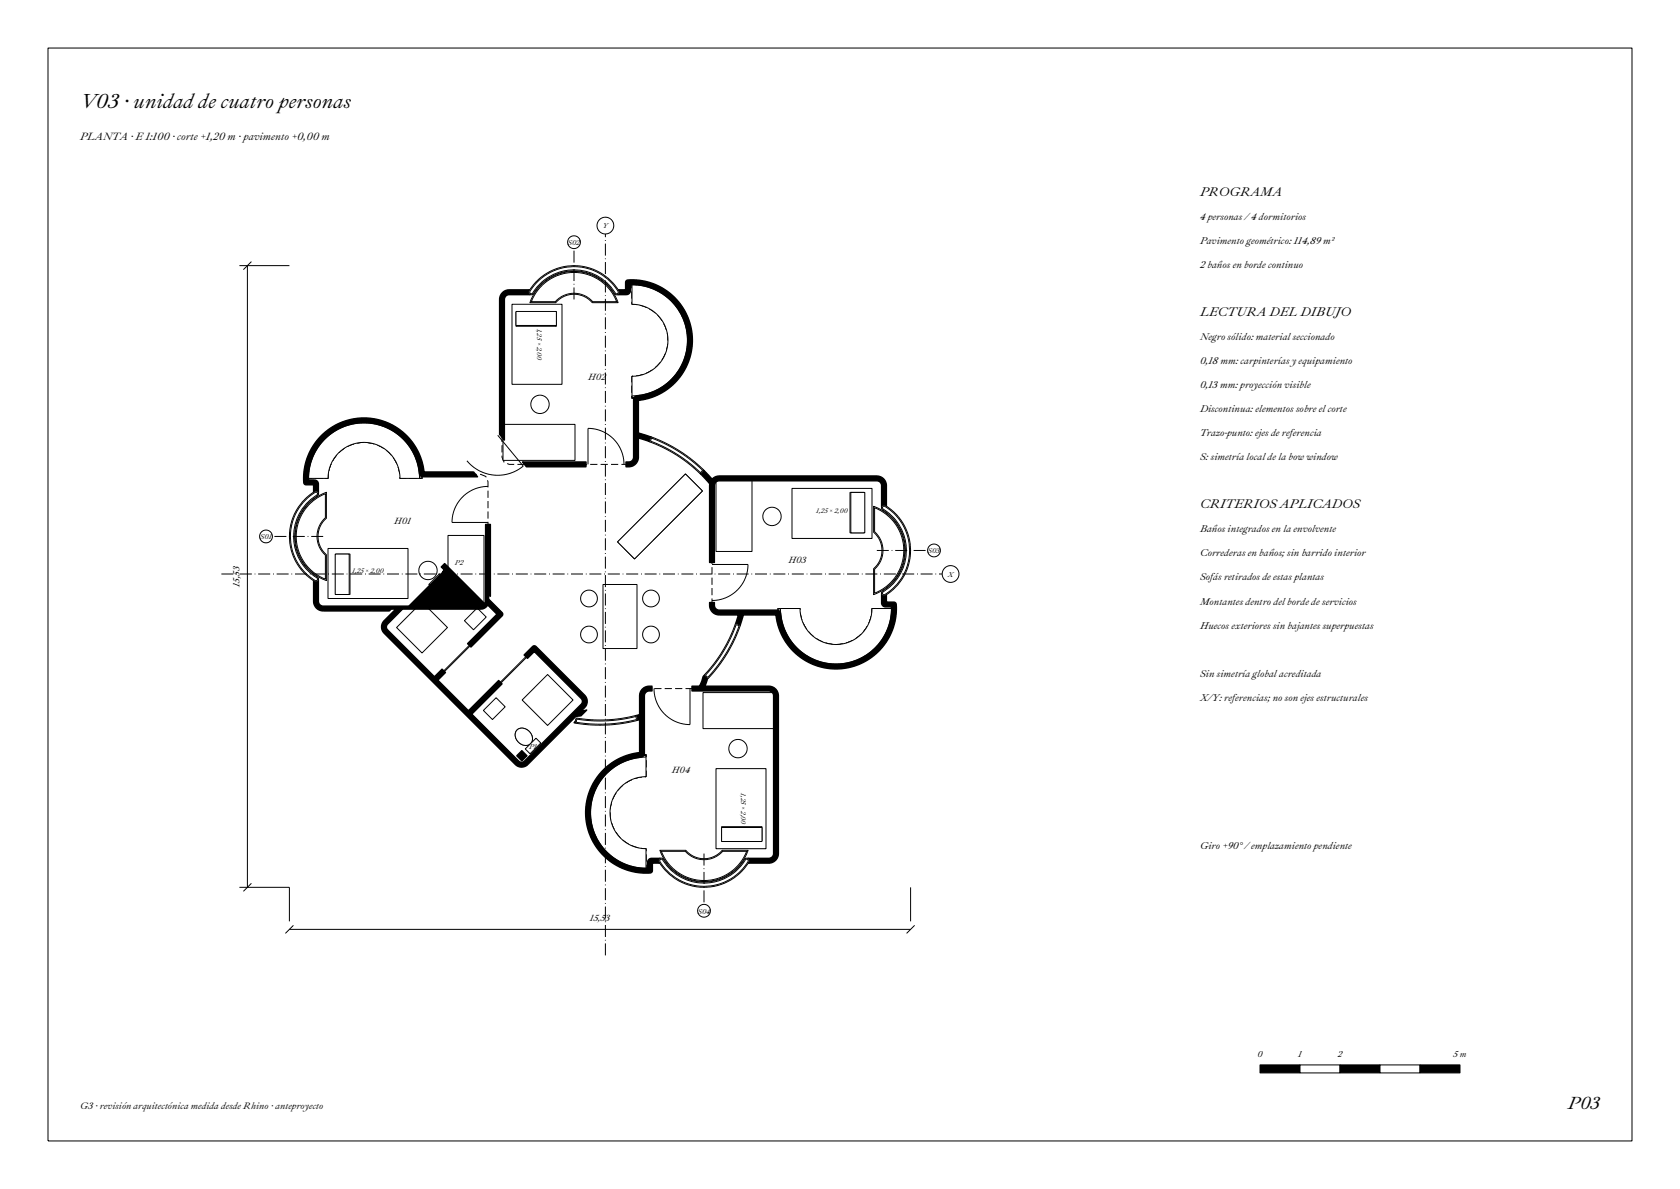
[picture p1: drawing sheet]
<svg xmlns="http://www.w3.org/2000/svg" width="420mm" height="297mm" viewBox="0 0 420 297" stroke-linecap="round" stroke-linejoin="round" font-family="sans-serif">
<path d="M172.5 85.9a14.5 14.5 0 0 0-14.5-15.4v5.5a9 9 0 0 1 9 9 9 9 0 0 1-9 9v5.5a14.5 14.5 0 0 0 14.5-13.6M91.9 105a14.5 14.5 0 0 0-15.4 14.5h5.5a9 9 0 0 1 9-9 9 9 0 0 1 9 9h5.5a14.5 14.5 0 0 0-13.6-14.5M159 114.2v-14.6l2.5-.7a14.3 14.3 0 0 0 10.4-18.1 14.5 14.5 0 0 0-14.9-10.3l-.1 2.4-2.6 .1a12.8 12.8 0 0 0-13.6-5.7 13.5 13.5 0 0 0-8 5.7h-5.6l-1.1 .5-.5 1.3v39.4l.5 1.3 1.3 .5h29.9l1.3-.5 .5-1.3M120.2 152l1.3-.5 .5-1.3v-29.9l-.5-1.3-1.3-.5h-14.6l-.1-.5a14.7 14.7 0 0 0-5.5-9.8 14.4 14.4 0 0 0-16.5-1.1 14.4 14.4 0 0 0-7 13.4l2.4 .1 .1 2.6a13.2 13.2 0 0 0-6 10.4 12.9 12.9 0 0 0 6 11.2v5.6l.5 1.1 1.3 .5h39.4M208.1 166.5a14.5 14.5 0 0 0 15.4-14.5h-5.5a9 9 0 0 1-9 9 9 9 0 0 1-9-9h-5.5a14.5 14.5 0 0 0 13.6 14.5M216.7 164.3a14.8 14.8 0 0 0 6.8-13.3l-2.4-.1-.1-2.6a12.7 12.7 0 0 0 .5-21.2l-.5-.4v-5.6l-.5-1.1-1.3-.5h-39.4l-1.3 .5-.5 1.3v29.9l.5 1.3 1.3 .5h14.6l.7 2.5a14.2 14.2 0 0 0 20.9 9.1l.7-.3M147 202.1a14.5 14.5 0 0 0 14.5 15.4v-5.5a9 9 0 0 1-9-9 9 9 0 0 1 9-9v-5.5a14.5 14.5 0 0 0-14.5 13.6M184.5 217.6l2.3-2.6h5.6l1.1-.5 .5-1.3v-39.4l-.5-1.3-1.3-.5h-29.9l-1.3 .5-.5 1.3v14.6l-5 1.4a14.5 14.5 0 0 0-8 16.7 14.5 14.5 0 0 0 15 11l.1-2.4 2.6-.1a13.2 13.2 0 0 0 10.4 6 12.5 12.5 0 0 0 8.9-3.4" fill="none" stroke="#000" stroke-width=".25" stroke-dasharray="1.8 .8" stroke-linecap="butt"/>
<g fill="#fff" stroke="#000" stroke-width=".25">
<path d="M82.3 137.3h19.4v11.9h-19.4z" fill-rule="evenodd"/>
<path d="M82 137h20v12.5h-20z" fill-rule="evenodd"/>
<path d="M84 138.4h3.5v10.1h-3.5z" fill-rule="evenodd"/>
<path d="M83.8 138.4h3.5v10.1h-3.5z" fill-rule="evenodd"/>
<path d="M77.1 125.9l2.2-1.8 2.3-1.1v6.4a6 6 0 0 0 0 9.2v6.4a11.7 11.7 0 0 1-4.5-19.1z" fill-rule="evenodd"/>
<path d="M77.1 126.2l2-1.7 2.2-1.2v6a6.2 6.2 0 0 0 0 9.4v6a11.4 11.4 0 0 1-4.2-18.5z" fill-rule="evenodd"/>
<path d="M81.1 108.9a14.5 14.5 0 0 1 15.7-2.7 14.5 14.5 0 0 1 8.7 13.3h-5.5a9 9 0 0 0-9-9 9 9 0 0 0-9 9h-5.5a14.5 14.5 0 0 1 4.6-10.6z" fill-rule="evenodd"/>
<path d="M80.9 109.4a14.3 14.3 0 0 1 15.6-3.1 14.3 14.3 0 0 1 8.8 13.2h-.4a13.9 13.9 0 0 0-13.9-13.9 13.9 13.9 0 0 0-13.9 13.9h-.4a14.3 14.3 0 0 1 4.2-10.1z" fill-rule="evenodd"/>
<path d="M112 133.8h9v17.9h-9z" fill-rule="evenodd"/>
<path d="M128.3 76.3h11.9v19.4h-11.9z" fill-rule="evenodd"/>
<path d="M128 76h12.5v20h-12.5z" fill-rule="evenodd"/>
<path d="M129 78h10.1v3.5h-10.1z" fill-rule="evenodd"/>
<path d="M129 77.8h10.1v3.5h-10.1z" fill-rule="evenodd"/>
<path d="M135.4 71.1a11.7 11.7 0 0 1 19.1 4.5h-6.4a6 6 0 0 0-9.2 0h-6.4l1.2-2.4z" fill-rule="evenodd"/>
<path d="M135.7 71.1a11.4 11.4 0 0 1 18.5 4.3h-6a6.2 6.2 0 0 0-9.4 0h-6l1.2-2.3z" fill-rule="evenodd"/>
<path d="M158 70.5a14.5 14.5 0 0 1 14.5 14.5 14.5 14.5 0 0 1-14.5 14.5v-5.5a9 9 0 0 0 9-9 9 9 0 0 0-9-9z" fill-rule="evenodd"/>
<path d="M158 70.7a14.3 14.3 0 0 1 14.3 14.3 14.3 14.3 0 0 1-14.3 14.3v-.4a13.9 13.9 0 0 0 13.9-13.9 13.9 13.9 0 0 0-13.9-13.9z" fill-rule="evenodd"/>
<path d="M125.8 106h17.9v9h-17.9z" fill-rule="evenodd"/>
<path d="M198.3 122.3h19.4v11.9h-19.4z" fill-rule="evenodd"/>
<path d="M198 122h20v12.5h-20z" fill-rule="evenodd"/>
<path d="M212.5 123h3.5v10.1h-3.5z" fill-rule="evenodd"/>
<path d="M212.7 123h3.5v10.1h-3.5z" fill-rule="evenodd"/>
<path d="M218.4 126.5a11.7 11.7 0 0 1 7.8 11 11.7 11.7 0 0 1-7.8 11v-6.4a6 6 0 0 0 0-9.2z" fill-rule="evenodd"/>
<path d="M218.7 126.8a11.4 11.4 0 0 1 7.3 10.7 11.4 11.4 0 0 1-7.3 10.7v-6a6.2 6.2 0 0 0 0-9.4z" fill-rule="evenodd"/>
<path d="M194.5 152h5.5a9 9 0 0 0 9 9 9 9 0 0 0 9-9h5.5a14.5 14.5 0 0 1-14.5 14.5 14.5 14.5 0 0 1-14.5-14.5z" fill-rule="evenodd"/>
<path d="M194.7 152h.4a13.9 13.9 0 0 0 13.9 13.9 13.9 13.9 0 0 0 13.9-13.9h.4a14.3 14.3 0 0 1-14.3 14.3 14.3 14.3 0 0 1-14.3-14.3z" fill-rule="evenodd"/>
<path d="M179 119.8h9v18h-9z" fill-rule="evenodd"/>
<path d="M179.3 192.3h11.9v19.4h-11.9z" fill-rule="evenodd"/>
<path d="M179 192h12.5v20h-12.5z" fill-rule="evenodd"/>
<path d="M180.4 206.5h10.1v3.5h-10.1z" fill-rule="evenodd"/>
<path d="M180.4 206.7h10.1v3.5h-10.1z" fill-rule="evenodd"/>
<path d="M165 212.4h6.4a6 6 0 0 0 9.2 0h6.4a11.7 11.7 0 0 1-11 7.8 11.7 11.7 0 0 1-11-7.8z" fill-rule="evenodd"/>
<path d="M165.3 212.6h6a6.2 6.2 0 0 0 9.4 0h6a11.4 11.4 0 0 1-10.7 7.3 11.4 11.4 0 0 1-10.7-7.3z" fill-rule="evenodd"/>
<path d="M150.9 193.1a14.5 14.5 0 0 1 10.6-4.6v5.5a9 9 0 0 0-9 9 9 9 0 0 0 9 9v5.5a14.5 14.5 0 0 1-13.3-8.7 14.5 14.5 0 0 1 2.7-15.7z" fill-rule="evenodd"/>
<path d="M151.4 192.9a14.3 14.3 0 0 1 10.1-4.2v.4a13.9 13.9 0 0 0-13.9 13.9 13.9 13.9 0 0 0 13.9 13.9v.4a14.3 14.3 0 0 1-13.2-8.8 14.3 14.3 0 0 1 3.1-15.6z" fill-rule="evenodd"/>
<path d="M175.8 173h17.9v9h-17.9z" fill-rule="evenodd"/>
<path d="M136.9 168.5l6.4 6.3-6.4 6.4-6.4-6.4z" fill-rule="evenodd"/>
<path d="M120.8 177.5l3.2-3.2 2.3 2.2-3.2 3.2z" fill-rule="evenodd"/>
<path d="M99.1 156.7l6.4-6.3 6.4 6.3-6.4 6.4z" fill-rule="evenodd"/>
<path d="M119.3 151.9l2.3 2.2-3.2 3.2-2.3-2.2z" fill-rule="evenodd"/>
<path d="M171.4 118.4l4.2 4.2-17 17-4.2-4.2z" fill-rule="evenodd"/>
<path d="M171.4 118.4l4.2 4.2-17 17-4.2-4.2z" fill-rule="evenodd"/>
<path d="M150.7 146h8.5v16h-8.5z" fill-rule="evenodd"/>
<path d="M129.7 182.9a1.86 1.86 0 0 1 2.6 1.6 .87 .87 0 0 1-.5 .9 .87 .87 0 0 1-1-.3l-1-1-.2-.6z" fill-rule="evenodd"/>
<path d="M129.3 182.3a2.47 2.47 0 0 1 3 .4 2.47 2.47 0 0 1 .4 3 2.47 2.47 0 0 1-3.1-.3 2.47 2.47 0 0 1-.3-3.1z" fill-rule="evenodd"/>
<path d="M129.3 182.3a2.48 2.48 0 0 1 3 .4 2.48 2.48 0 0 1 .4 3 2.45 2.45 0 0 1-3.1-.3 2.45 2.45 0 0 1-.3-3.1z" fill-rule="evenodd"/>
<path d="M134 184.4l1.2 1.2-2.7 2.7-1.2-1.2z" fill-rule="evenodd"/>
<path d="M110.2 146.4a1.86 1.86 0 0 1 2.6 1.6 .87 .87 0 0 1-.5 .9 .87 .87 0 0 1-1.1-.2l-1-1.2-.1-.7z" fill-rule="evenodd"/>
<path d="M109.7 145.9a2.47 2.47 0 0 1 3.1 .3 2.47 2.47 0 0 1 .3 3.1 2.47 2.47 0 0 1-3-.4 2.47 2.47 0 0 1-.4-3z" fill-rule="evenodd"/>
<path d="M109.7 145.9a2.45 2.45 0 0 1 3.1 .3 2.45 2.45 0 0 1 .3 3.1 2.48 2.48 0 0 1-3-.4 2.48 2.48 0 0 1-.4-3z" fill-rule="evenodd"/>
<path d="M109.9 143.3l1.2 1.2-2.7 2.7-1.2-1.2z" fill-rule="evenodd"/>
<circle cx="107" cy="142.5" r="2.3"/>
<circle cx="135" cy="101" r="2.3"/>
<circle cx="193" cy="129" r="2.3"/>
<circle cx="184.5" cy="187" r="2.3"/>
<circle cx="162.8" cy="149.5" r="2.1"/>
<circle cx="162.8" cy="158.5" r="2.1"/>
<circle cx="147.2" cy="149.5" r="2.1"/>
<circle cx="147.2" cy="158.5" r="2.1"/>
<circle cx="130.5" cy="188.8" r=".55"/>
<circle cx="130.5" cy="189.5" r=".12"/>
<circle cx="111.9" cy="142.8" r=".55"/>
<circle cx="111.9" cy="143.5" r=".13"/>
</g>
<g fill="#000" stroke="#000" stroke-width=".35">
<path d="M125.6 73.1l.7-.5 .8-.2h5.3l-.2 .7 .4 .5h-5.3a1.2 1.2 0 0 0-1.2 1.2v35.1l-1.2-1.4v-33.7a2.41 2.41 0 0 1 .7-1.7z" fill-rule="evenodd"/>
<path d="M130.6 115.4h15.9v1.2h-14.9z" fill-rule="evenodd"/>
<path d="M156.6 70.1a11.9 11.9 0 0 1 7.2 1 15.1 15.1 0 0 1 9.1 16.1 15.1 15.1 0 0 1-13.3 12.8v8.2l3.3 1-.4 .5-.1 .6-2.8-.9v4.8a2.4 2.4 0 0 1-2.4 2.4h-.7v-1.2h.7a1.2 1.2 0 0 0 1.2-1.2v-14.4a1 1 0 0 1 .8-1 13.9 13.9 0 0 0 12.7-14.6 13.9 13.9 0 0 0-14.3-13.1v1.5a1 1 0 0 1-.9 1h-2.3l.4-.5-.2-.7h1.8v-1.9z" fill-rule="evenodd"/>
<path d="M175.9 117.4l2.1 2.3 .9-.6 .9-.2h39.4a2.4 2.4 0 0 1 2.4 2.4v5.1l-.7-.2-.5 .4v-5.3a1.2 1.2 0 0 0-1.2-1.2h-39.4a1.2 1.2 0 0 0-1.2 1.2v19.2h-1.2v-19.6l-2.3-2.6 .5-.4z" fill-rule="evenodd"/>
<path d="M80.3 108.8a15.1 15.1 0 0 1 15.7-3.5 15.1 15.1 0 0 1 10 12.6h12.4l1 1.2h-13.6a1 1 0 0 1-1-.8 13.9 13.9 0 0 0-14.6-12.7 13.9 13.9 0 0 0-13.1 14.3h1.5a1 1 0 0 1 1 .9v2.3l-.5-.4-.7 .2v-1.8h-1.9l-.4-.2a14.4 14.4 0 0 1 4.2-12.1z" fill-rule="evenodd"/>
<path d="M78.4 145.1l.7 .2 .5-.4v5.3a1.2 1.2 0 0 0 1.2 1.2h21.4l8.5-8.5 .4-.5-.8-.8 .9-.8 10 10 .2-.6v-19.2h1.2v18l-.4-.5v1.1l3.4 3.5 .1 .4-.2 .3-7.8 7.8-.8-.8 7.3-7.4-2.3-2.3-.6 .7-.9 .3-19.8 .1-3.8 3.8-.2 .5 .1 .5 11.9 12.1 1.9-2 .9 .9-1.9 1.9 7.6 7.6 7.6-7.5 .8 .8-7.6 7.6 11.8 11.7 .4 .3h.5l.5-.3 14.2-14.2a1 1 0 0 0 0-1.4l-11.7-11.7-1.7 1.7-.9-.9 2.2-2.2h.7l12.3 12.2a2.2 2.2 0 0 1 0 3.2l-.9 .8 1.4-.2-1.5 1.4-1.2 .2-12.1 12a2.2 2.2 0 0 1-3.1 0l-32.8-32.8a2.2 2.2 0 0 1 0-3.1l2.9-2.9h-1.1l-.5 .4h-16.5a2.4 2.4 0 0 1-2.4-2.4z" fill-rule="evenodd"/>
<path d="M177.4 150.5h1.2v.7a1.2 1.2 0 0 0 1.2 1.2h14.4a1 1 0 0 1 1 .8 13.9 13.9 0 0 0 14.6 12.7 13.9 13.9 0 0 0 13.1-14.3h-1.5a1 1 0 0 1-1-.9v-2.3l.5 .4 .7-.2v1.8h1.9l.4 .2a11.8 11.8 0 0 1-.8 6.7 15.1 15.1 0 0 1-16 9.7 15.1 15.1 0 0 1-13.1-13.4h-8.2l-.8 2.7-.5-.4-.6-.1 .7-2.2h-4.8a2.4 2.4 0 0 1-2.4-2.4z" fill-rule="evenodd"/>
<path d="M173 171.4h1.9l.8-2.3 .4-.5 .4 .6 .5 .2-.8 2h16a2.4 2.4 0 0 1 2.4 2.4v39.4a2.4 2.4 0 0 1-2.4 2.4h-5.1l.2-.7-.4-.5h5.3a1.2 1.2 0 0 0 1.2-1.2v-39.4a1.2 1.2 0 0 0-1.2-1.2h-19.2z" fill-rule="evenodd"/>
<path d="M130.5 187.5l1.2 1.3-1.2 1.3-1.3-1.3z" fill-rule="evenodd"/>
<path d="M143.5 180.5l.3-.3 .1 .4z" fill-rule="evenodd"/>
<path d="M160.6 172.1l.1-.1a2.81 2.81 0 0 1 2.3-.6v1.2h-.7a1.2 1.2 0 0 0-1.2 1.2v14.4a1 1 0 0 1-.8 1 13.9 13.9 0 0 0-12.7 14.6 13.9 13.9 0 0 0 14.3 13.1v-1.5a1 1 0 0 1 .9-1h2.3l-.4 .5 .2 .7h-1.8v1.9l-.2 .4a15 15 0 0 1-16.4-13.5 15 15 0 0 1 13.4-16.4v-8.2l-.6 .1v-.6l-.3-.6 .9-.2v-4.9l.2-.8z" fill-rule="evenodd"/>
</g>
<path d="M164.9 214.5l.6-.1a12.1 12.1 0 0 0 20.8 .1 .65 .65 0 0 1 .8 0 .65 .65 0 0 1 .2 .8 13 13 0 0 1-22.6-.3z" fill-rule="evenodd" fill="#fff" stroke="#000" stroke-width=".25"/>
<path d="M165.1 214.7l.3-.1a12.7 12.7 0 0 0 7.6 5.6 12.1 12.1 0 0 0 12.9-4.7l.5-.8a.4 .4 0 0 1 .5 0 .4 .4 0 0 1 .1 .5 12.8 12.8 0 0 1-22.1-.2z" fill="none" stroke="#000" stroke-width=".25"/>
<path d="M144.1 179.4a35.8 35.8 0 0 0 14.9-.7l.3 .5v.6a32.2 32.2 0 0 1-15.4 .7v-.6z" fill-rule="evenodd" fill="#fff" stroke="#000" stroke-width=".25"/>
<path d="M144.2 179.6l3.7 .4 3.5 .1 3.5-.3 4-.8 .2 .7a33.6 33.6 0 0 1-15 .6z" fill="none" stroke="#000" stroke-width=".25"/>
<path d="M183.8 155.9h.6l.6 .3a32.2 32.2 0 0 1-8.1 13.2l-.5-.3-.3-.5a35.8 35.8 0 0 0 7.7-12.7z" fill-rule="evenodd" fill="#fff" stroke="#000" stroke-width=".25"/>
<path d="M184 156.1l.7 .2a33.6 33.6 0 0 1-7.8 12.8l-.5-.5 2.4-2.8 2-2.9 1.7-3.1z" fill="none" stroke="#000" stroke-width=".25"/>
<path d="M220.7 126.3l.3-.1a12.9 12.9 0 0 1 0 22.6 .65 .65 0 0 1-.6-.4 .65 .65 0 0 1 .1-.7 11.9 11.9 0 0 0 0-20.5l-.1-.7z" fill-rule="evenodd" fill="#fff" stroke="#000" stroke-width=".25"/>
<path d="M220.8 126.5l.2-.1a12.8 12.8 0 0 1 0 22.2l-.3-.2-.1-.3a12.7 12.7 0 0 0 5.6-7.6 12.1 12.1 0 0 0-4.7-12.9l-.8-.5z" fill="none" stroke="#000" stroke-width=".25"/>
<path d="M76.7 124.3l2-1.6a.65 .65 0 0 1 .8 .2 .65 .65 0 0 1 0 .9 11.9 11.9 0 0 0 0 20.5 .65 .65 0 0 1 0 .8 .65 .65 0 0 1-.8 .2 13.1 13.1 0 0 1-2-21z" fill-rule="evenodd" fill="#fff" stroke="#000" stroke-width=".25"/>
<path d="M76.8 124.4l2-1.4 .5 .1 .1 .3a12.7 12.7 0 0 0-5.6 7.6 12.1 12.1 0 0 0 4.7 12.9l.8 .5a.4 .4 0 0 1 0 .5 .4 .4 0 0 1-.5 .1 12.9 12.9 0 0 1-2-20.6z" fill="none" stroke="#000" stroke-width=".25"/>
<path d="M162.8 109.3a32.1 32.1 0 0 1 13.1 8.2l-.4 .5-.5 .3a35.8 35.8 0 0 0-12.6-7.9l.1-.6z" fill-rule="evenodd" fill="#fff" stroke="#000" stroke-width=".25"/>
<path d="M163 109.4a35.1 35.1 0 0 1 12.6 8.1l-.5 .5-2.7-2.3-2.9-2.1-3.1-1.8-3.7-1.6z" fill="none" stroke="#000" stroke-width=".25"/>
<path d="M133.9 70.5a13 13 0 0 1 20.9 2.5 .65 .65 0 0 1-.4 .6 .65 .65 0 0 1-.7-.1 11.9 11.9 0 0 0-20.5 0 .65 .65 0 0 1-.8 0 .65 .65 0 0 1-.2-.8z" fill-rule="evenodd" fill="#fff" stroke="#000" stroke-width=".25"/>
<g fill="none" stroke="#000" stroke-width=".25">
<path d="M59.9 66.4h12.5M61.9 66.4v155.2M62.9 65.4l-2 2M134.1 70.7a12.8 12.8 0 0 1 20.5 2.3l-.2 .3-.3 .1a12.7 12.7 0 0 0-7.6-5.6 12.1 12.1 0 0 0-12.2 3.9l-1.2 1.6a.4 .4 0 0 1-.5 0 .4 .4 0 0 1-.1-.5zM124.4 108.7l6.4 7.7a10 10 0 0 1-14.1-1.3M147 116v-9a9 9 0 0 1 9 9M122 121.5a9 9 0 0 0-9 9h9M178 141h9a9 9 0 0 1-9 9M117.3 161.2l-6.4 6.4M117.5 161.4l-6.4 6.3M131.5 164l-6.4 6.4M131.6 164.2l-6.3 6.4"/>
<path d="M163.5 172a9 9 0 0 0 9 9v-9M59.9 221.6h12.5v8.5M62.9 220.6l-2 2M72.4 232.1h155.2M73.4 231.1l-2 2M227.6 221.6v8.5M228.6 231.1l-2 2"/>
</g>
<path d="M117.3 161.2l6.4-6.4M125.1 170.4l-6.4 6.4" fill="none" stroke="#000" stroke-width=".25" stroke-dasharray="1.2 .6" stroke-linecap="butt"/>
<path d="M55.4 143.4h182.2" fill="none" stroke="#000" stroke-width=".25" stroke-dasharray="3 .7 .2 .7" stroke-linecap="butt"/>
<circle cx="237.6" cy="143.4" r="2.1" fill="#fff" stroke="#000" stroke-width=".25"/>
<path d="M151.3 238.6v-182.2" fill="none" stroke="#000" stroke-width=".25" stroke-dasharray="3 .7 .2 .7" stroke-linecap="butt"/>
<circle cx="151.3" cy="56.4" r="2.1" fill="#fff" stroke="#000" stroke-width=".25"/>
<path d="M80.8 134h-14.3" fill="none" stroke="#000" stroke-width=".25" stroke-dasharray="3 .7 .2 .7" stroke-linecap="butt"/>
<circle cx="66.5" cy="134" r="1.6" fill="#fff" stroke="#000" stroke-width=".25"/>
<path d="M143.5 74.8v-14.3" fill="none" stroke="#000" stroke-width=".25" stroke-dasharray="3 .7 .2 .7" stroke-linecap="butt"/>
<circle cx="143.5" cy="60.5" r="1.6" fill="#fff" stroke="#000" stroke-width=".25"/>
<path d="M219.2 137.5h14.3" fill="none" stroke="#000" stroke-width=".25" stroke-dasharray="3 .7 .2 .7" stroke-linecap="butt"/>
<circle cx="233.5" cy="137.5" r="1.6" fill="#fff" stroke="#000" stroke-width=".25"/>
<path d="M176 213.2v14.3" fill="none" stroke="#000" stroke-width=".25" stroke-dasharray="3 .7 .2 .7" stroke-linecap="butt"/>
<circle cx="176" cy="227.5" r="1.6" fill="#fff" stroke="#000" stroke-width=".25"/>
<path d="M12 12h396v273h-396z" fill="none" stroke="#000" stroke-width=".25"/>
<path d="M315 266h10v2h-10z" fill-rule="evenodd" fill="#000" stroke="#000" stroke-width=".25"/>
<path d="M325 266h10v2h-10z" fill-rule="evenodd" fill="#fff" stroke="#000" stroke-width=".25"/>
<path d="M335 266h10v2h-10z" fill-rule="evenodd" fill="#000" stroke="#000" stroke-width=".25"/>
<path d="M345 266h10v2h-10z" fill-rule="evenodd" fill="#fff" stroke="#000" stroke-width=".25"/>
<path d="M355 266h10v2h-10z" fill-rule="evenodd" fill="#000" stroke="#000" stroke-width=".25"/>
<text font-size="5.2" x="20" y="27">V03 · unidad de cuatro personas</text>
<text font-size="4.5" x="392" y="277">P03</text>
<g font-size="3.2">
<text x="300" y="49">PROGRAMA</text>
<text x="300" y="79">LECTURA DEL DIBUJO</text>
<text x="300" y="127">CRITERIOS APLICADOS</text>
</g>
<text font-size="2.7" x="20" y="35">PLANTA · E 1:100 · corte +1,20 m · pavimento +0,00 m</text>
<g font-size="2.5">
<text x="300" y="55">4 personas / 4 dormitorios</text>
<text x="300" y="61">Pavimento geométrico: 114,89 m²</text>
<text x="300" y="67">2 baños en borde continuo</text>
<text x="300" y="85">Negro sólido: material seccionado</text>
<text x="300" y="91">0,18 mm: carpinterías y equipamiento</text>
<text x="300" y="97">0,13 mm: proyección visible</text>
<text x="300" y="103">Discontinua: elementos sobre el corte</text>
<text x="300" y="109">Trazo-punto: ejes de referencia</text>
<text x="300" y="115">S: simetría local de la bow window</text>
<text x="300" y="133">Baños integrados en la envolvente</text>
<text x="300" y="139">Correderas en baños; sin barrido interior</text>
<text x="300" y="145">Sofás retirados de estas plantas</text>
<text x="300" y="151">Montantes dentro del borde de servicios</text>
<text x="300" y="157">Huecos exteriores sin bajantes superpuestas</text>
<text x="300" y="169">Sin simetría global acreditada</text>
<text x="300" y="175">X/Y: referencias; no son ejes estructurales</text>
<text x="300" y="212">Giro +90° / emplazamiento pendiente</text>
</g>
<text font-size="2.4" x="20" y="277">G3 · revisión arquitectónica medida desde Rhino · anteproyecto</text>
<g font-size="2.3">
<text x="147" y="95">H02</text>
<text x="98.6" y="130.9">H01</text>
<text x="197.1" y="140.6">H03</text>
<text x="59.9" y="146.5" transform="rotate(-90 59.9 146.5)">15,53</text>
<text x="168" y="193">H04</text>
<text x="147.5" y="230.1">15,53</text>
</g>
<g font-size="2.2">
<text x="314.4" y="264">0</text>
<text x="324.5" y="264">1</text>
<text x="334.4" y="264">2</text>
<text x="363.4" y="264">5 m</text>
</g>
<g font-size="1.8">
<text x="150.7" y="57.1">Y</text>
<text x="142" y="61.2">S02</text>
<text x="65.1" y="134.7">S01</text>
<text x="113.7" y="141">P2</text>
<text x="232" y="138.2">S03</text>
<text x="236.9" y="144.1">X</text>
<text x="132.3" y="187">P1</text>
<text x="174.5" y="228.2">S04</text>
</g>
<g font-size="1.7">
<text x="134.3" y="82.1" transform="rotate(90 134.3 82.1)">1,25 × 2,00</text>
<text x="204.1" y="128.2">1,25 × 2,00</text>
<text x="88.1" y="143.2">1,25 × 2,00</text>
<text x="185.2" y="198.1" transform="rotate(90 185.2 198.1)">1,25 × 2,00</text>
</g>
</svg>
